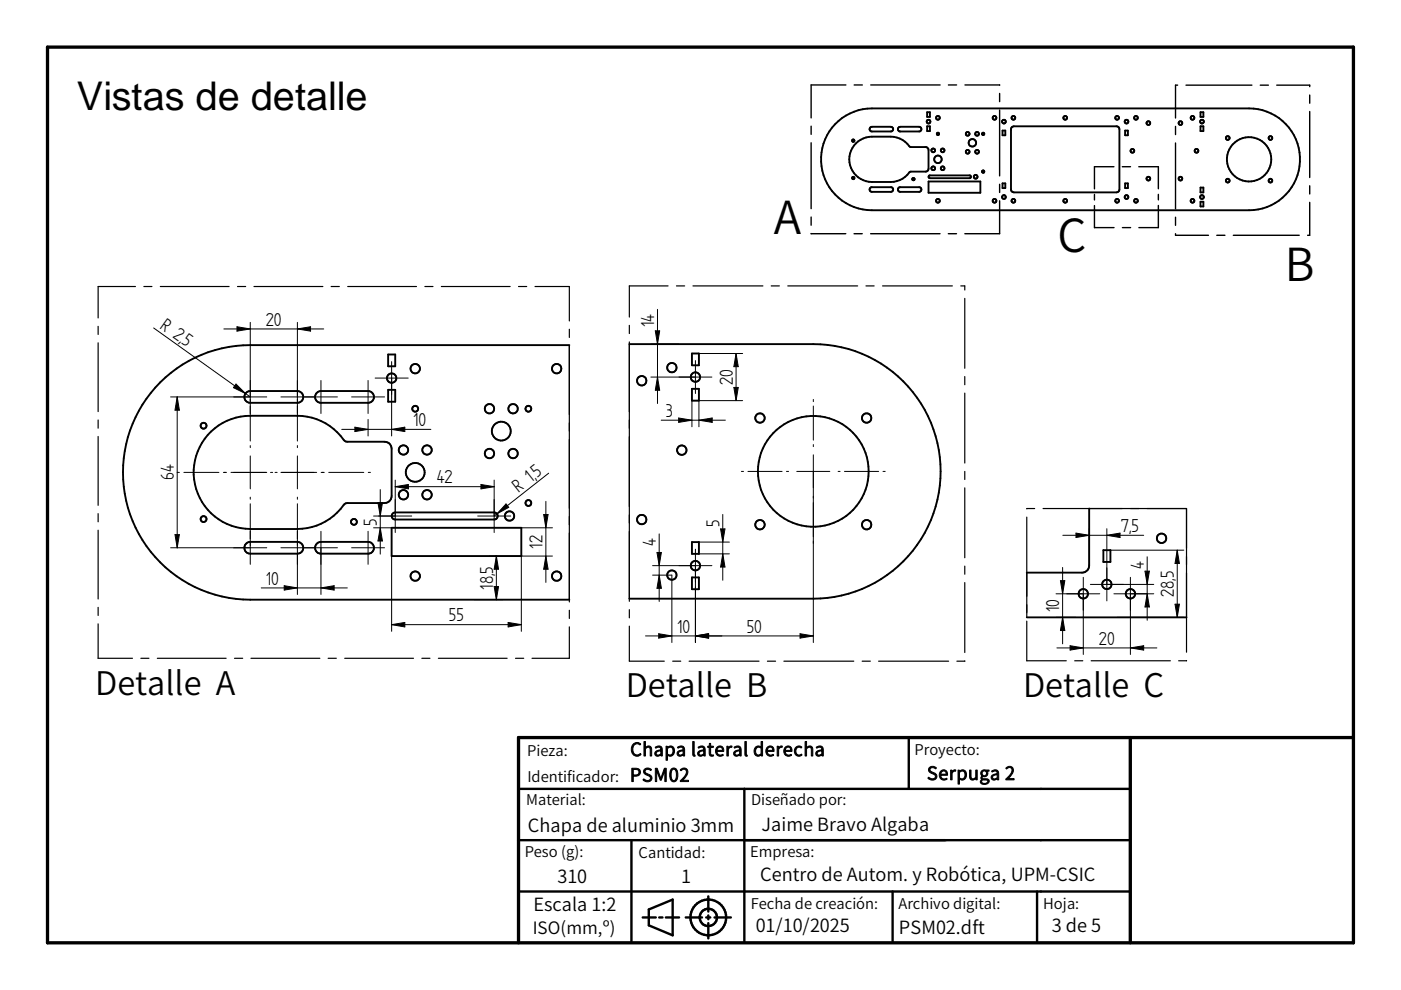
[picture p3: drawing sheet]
<svg xmlns="http://www.w3.org/2000/svg" width="297mm" height="210mm" viewBox="0 0 297 210" stroke-linecap="round" stroke-linejoin="round" font-family="sans-serif">
<path d="M10.1 10h276.9v189.9h-276.9zM239.6 156.4v43.5M287 156.4h-177.1v43.5" fill="none" stroke="#000" stroke-width=".7"/>
<g fill="none" stroke="#000" stroke-width=".51">
<path d="M192.7 156.4v10.9M109.9 167.3h129.7M109.9 178.1h129.7M133.9 178.1v21.8M157.8 167.3v32.6M109.9 189h129.7M136.3 194.5h2.7M137.6 192.8l5-2.1v7.6l-5-2.1zM139.8 194.5h.7M141.2 194.5h2.8M145.4 194.5h3.4M149.7 194.5h.9"/>
<path d="M150.2 190.1v3.2M150.2 194.1v.8M150.2 195.7v3.3M151.5 194.5h3.5M189.2 189v10.9M219.9 189v10.9"/>
<circle cx="150.2" cy="194.5" r="3.8"/>
<circle cx="150.2" cy="194.5" r="1.84"/>
</g>
<g fill="none" stroke="#000" stroke-width=".4">
<path d="M177.1 26.3a10.9 10.9 0 0 1 7.8-3.3h79.9a10.8 10.8 0 0 1 10.8 10.8 10.8 10.8 0 0 1-10.8 10.8h-79.9a10.8 10.8 0 0 1-10-6.6 10.8 10.8 0 0 1 2.2-11.7zM181.5 30.4l1-.8a4.7 4.7 0 0 1 2.4-.6h4a5 5 0 0 1 4 2.1l3.4 .1a.65 .65 0 0 1 .6 .6v4a.61 .61 0 0 1-.6 .6h-3.4a5 5 0 0 1-4 2.2h-4a4.8 4.8 0 0 1-4.5-3 4.8 4.8 0 0 1 1.1-5.2zM184.5 39.8l.4-.1h4a.5 .5 0 0 1 .5 .5 .5 .5 0 0 1-.5 .5h-4l-.5-.3zM184.5 27l.4-.1h4a.5 .5 0 0 1 .5 .5 .5 .5 0 0 1-.5 .5h-4.2l-.3-.5zM190.5 39.8l.4-.1h4a.5 .5 0 0 1 .5 .5 .5 .5 0 0 1-.5 .5h-4l-.5-.3zM190.5 27l.4-.1h4a.5 .5 0 0 1 .5 .5 .5 .5 0 0 1-.5 .5h-4.2l-.3-.5zM196.6 26.8h.6v1h-.6zM196.6 23.8h.6v1h-.6zM196.9 38.5h11v2.4h-11zM197 37.2h8.6l.3 .3-.3 .3h-8.4l-.3-.3zM212.6 38.9h.5v1h-.5zM212.6 27.7h.5v1h-.5z"/>
<path d="M214.5 27l.4-.2h21.8a.61 .61 0 0 1 .6 .6v12.8a.61 .61 0 0 1-.6 .6h-21.8a.61 .61 0 0 1-.5-.6v-12.8zM238.5 27.7h.6v1h-.6zM238.5 38.9h.6v1h-.6zM254.5 26.8h.6v1h-.6zM254.5 23.8h.6v1h-.6zM254.5 39.8h.6v1h-.6zM254.5 42.8h.6v1h-.6zM82.3 75.2h1.5v2.5h-1.5zM120.7 73.2h-67.6a27 27 0 0 0-27 27 27 27 0 0 0 27 26.9h67.6M133.4 73h39a27 27 0 0 1 27 26.9 27 27 0 0 1-27 27h-39M146.7 75h1.5v2.4h-1.5zM44.7 91.5a11.9 11.9 0 0 1 8.4-3.3h10a12.2 12.2 0 0 1 10 5.3l.6 .2h8.2a1.48 1.48 0 0 1 1.1 1.5v10l-.3 .9-.5 .4-.7 .2h-7.8l-.6 .1a12.3 12.3 0 0 1-10 5.4h-10a12 12 0 0 1-11.2-7.6 12 12 0 0 1 2.8-13.1z"/>
<path d="M52.2 83.3l.9-.4h10a1.25 1.25 0 0 1 1.2 1.3 1.25 1.25 0 0 1-1.2 1.2h-10a1.23 1.23 0 0 1-1.2-.7 1.23 1.23 0 0 1 .3-1.4zM67.2 83.3l.8-.4h10a1.25 1.25 0 0 1 1.3 1.3 1.25 1.25 0 0 1-1.3 1.2h-10a1.24 1.24 0 0 1-1.1-.8 1.24 1.24 0 0 1 .3-1.3zM82.3 82.7h1.5v2.5h-1.5zM146.7 82.4h1.5v2.5h-1.5zM52.2 115.3l.9-.4h10a1.25 1.25 0 0 1 1.2 1.2 1.25 1.25 0 0 1-1.2 1.3h-10a1.23 1.23 0 0 1-1.2-.8 1.23 1.23 0 0 1 .3-1.3zM67.2 115.3l.8-.4h10a1.25 1.25 0 0 1 1.3 1.2 1.25 1.25 0 0 1-1.3 1.3h-10a1.24 1.24 0 0 1-1.1-.8 1.24 1.24 0 0 1 .3-1.3zM83 111.9h27.5v6h-27.5zM83.3 108.8l.5-.2h21a.75 .75 0 0 1 .7 .8 .75 .75 0 0 1-.7 .8h-21a.74 .74 0 0 1-.7-.5 .74 .74 0 0 1 .2-.9zM146.7 114.9h1.5v2.5h-1.5zM230.9 107.8v12.1l-.3 .9-.5 .5-.7 .1h-11.7M233.9 116.6h1.5v2.5h-1.5zM146.7 122.4h1.5v2.5h-1.5z"/>
<path d="M217.7 130.9h33.9"/>
<circle cx="180.9" cy="29.8" r=".26"/>
<circle cx="180.9" cy="37.8" r=".25"/>
<circle cx="193.7" cy="38" r=".25"/>
<circle cx="196.9" cy="25.8" r=".41"/>
<circle cx="197.9" cy="35.7" r=".4"/>
<circle cx="197.9" cy="31.9" r=".4"/>
<circle cx="198.9" cy="28.4" r=".25"/>
<circle cx="198.9" cy="25" r=".4"/>
<circle cx="198.9" cy="33.8" r=".8"/>
<circle cx="199.9" cy="35.7" r=".4"/>
<circle cx="199.9" cy="31.9" r=".4"/>
<circle cx="205.2" cy="28.4" r=".4"/>
<circle cx="205.2" cy="32.2" r=".4"/>
<circle cx="206.2" cy="30.3" r=".8"/>
<circle cx="206.9" cy="37.5" r=".4"/>
<circle cx="207.2" cy="28.4" r=".4"/>
<circle cx="207.2" cy="32.2" r=".4"/>
<circle cx="208.4" cy="36.4" r=".25"/>
<circle cx="208.5" cy="28.4" r=".25"/>
<circle cx="210.9" cy="25" r=".4"/>
<circle cx="212.8" cy="25.8" r=".4"/>
<circle cx="214.9" cy="25" r=".4"/>
<circle cx="225.8" cy="25" r=".4"/>
<circle cx="236.9" cy="25" r=".4"/>
<circle cx="238.8" cy="25.8" r=".41"/>
<circle cx="240.1" cy="32" r=".4"/>
<circle cx="240.8" cy="25" r=".4"/>
<circle cx="243.5" cy="37.9" r=".4"/>
<circle cx="243.5" cy="26.1" r=".4"/>
<circle cx="250.3" cy="37.9" r=".4"/>
<circle cx="250.3" cy="26.1" r=".4"/>
<circle cx="252.8" cy="25" r=".4"/>
<circle cx="253.7" cy="32" r=".4"/>
<circle cx="254.8" cy="25.8" r=".41"/>
<circle cx="260.3" cy="29.3" r=".4"/>
<circle cx="260.3" cy="38.3" r=".4"/>
<circle cx="264.8" cy="33.8" r="4.7"/>
<circle cx="269.3" cy="38.3" r=".4"/>
<circle cx="269.3" cy="29.3" r=".4"/>
<circle cx="198.9" cy="42.6" r=".4"/>
<circle cx="210.9" cy="42.6" r=".4"/>
<circle cx="212.9" cy="41.8" r=".4"/>
<circle cx="214.9" cy="42.6" r=".4"/>
<circle cx="225.8" cy="42.6" r=".4"/>
<circle cx="236.9" cy="42.6" r=".4"/>
<circle cx="238.8" cy="41.8" r=".4"/>
<circle cx="240.8" cy="42.6" r=".4"/>
<circle cx="252.8" cy="42.6" r=".4"/>
<circle cx="254.8" cy="41.8" r=".4"/>
<circle cx="88" cy="78.2" r="1.01"/>
<circle cx="118" cy="78.2" r="1"/>
<circle cx="142.4" cy="78" r="1"/>
<circle cx="147.4" cy="80" r="1"/>
<circle cx="43.2" cy="90.3" r=".63"/>
<circle cx="83" cy="80.2" r="1"/>
<circle cx="85.5" cy="95.4" r="1"/>
<circle cx="88" cy="86.7" r=".62"/>
<circle cx="90.5" cy="95.4" r="1"/>
<circle cx="103.8" cy="96.2" r="1"/>
<circle cx="103.8" cy="86.7" r=".99"/>
<circle cx="106.3" cy="91.4" r="2"/>
<circle cx="108.8" cy="96.2" r="1"/>
<circle cx="108.8" cy="86.7" r="1"/>
<circle cx="112" cy="86.7" r=".62"/>
<circle cx="136" cy="80.7" r="1"/>
<circle cx="144.5" cy="95.4" r="1.01"/>
<circle cx="161.1" cy="88.6" r="1"/>
<circle cx="172.4" cy="99.9" r="11.7"/>
<circle cx="183.7" cy="88.6" r="1"/>
<circle cx="43.2" cy="110.1" r=".63"/>
<circle cx="75" cy="110.7" r=".62"/>
<circle cx="85.5" cy="104.9" r="1.01"/>
<circle cx="88" cy="100.2" r="2"/>
<circle cx="90.5" cy="104.9" r="1.01"/>
<circle cx="108" cy="109.4" r="1"/>
<circle cx="112" cy="106.7" r=".62"/>
<circle cx="136.1" cy="110.2" r="1"/>
<circle cx="147.5" cy="119.9" r="1"/>
<circle cx="161.1" cy="111.2" r="1.01"/>
<circle cx="183.7" cy="111.3" r="1"/>
<circle cx="246.3" cy="114.1" r="1"/>
<circle cx="88" cy="122.1" r="1"/>
<circle cx="118" cy="122.2" r="1"/>
<circle cx="142.4" cy="121.9" r="1"/>
<circle cx="229.7" cy="125.9" r="1"/>
<circle cx="234.7" cy="123.9" r="1"/>
<circle cx="239.7" cy="125.9" r="1.01"/>
</g>
<g fill="none" stroke="#000" stroke-width=".3">
<path d="M179.3 18h-7.3v7M181.1 18h1.7M184.6 18h14.7M201.1 18h1.7M204.6 18l7.3 .1M211.9 19.8v1.7M249.7 18.1h-.5v6.9M251.5 18.1h13.9M267.2 18.1h1.7M270.7 18.1h7v.3M172 26.8v1.7M172 30.3v13.9"/>
<path d="M211.9 23.3v14M211.9 39.1v1.7M236.2 35.3h-4.2v4.7M238 35.3h1.7M241.4 35.3h4.2v4.7M249.2 26.8v1.7M249.2 30.3v14M277.7 20.2v1.7M277.7 23.6v14M277.7 39.4v1.7M172 49.5l7.3 .1M172 46v1.8"/>
<path d="M181.1 49.6h1.7M184.6 49.6h14.7M201.1 49.6h1.7M211.9 42.6v7h-7.3M232 43.6v4.7h4.2M232 41.2v1.2M238 48.3h1.7M245.6 43.6v4.7h-4.1M245.6 41.2v1.2M249.2 49.6v.3h7M249.2 46.1v1.7M258 49.9h1.7"/>
<path d="M261.5 49.9h14M277.7 42.9v7h-.5"/>
</g>
<g fill="none" stroke="#000" stroke-width=".25">
<path d="M20.8 69.2v1.7M20.8 72.7v14.6M28.7 60.7h-7.9v6.7M30.5 60.7h1.7M34 60.7h14.6M50.4 60.7h1.7M53.8 60.7h14.6M70.2 60.7h1.7M73.7 60.7h14.6M90.1 60.7h1.7M93.6 60.7h14.6M109.9 60.7h1.8"/>
<path d="M113.4 60.7h7.3v7.4M120.7 69.8v1.7M120.7 73.2v54.4M133.4 69v1.7M133.4 72.5v55M141.6 60.6h-8.2v6.6M143.4 60.6h1.8M146.9 60.6h14.9M163.5 60.6h1.7M167 60.6h14.8M183.6 60.6h1.7M187.1 60.6h14.8"/>
<path d="M203.7 60.6h.9v.9M204.6 63.3v14.8M204.6 79.8v1.8M20.8 89v1.8M20.8 92.5v14.6M204.6 83.4v14.8M204.6 99.9v1.8M20.8 108.9v1.7M20.8 112.4v14.6M204.6 103.4v14.9M217.7 109.6v21.3M219.4 107.8l-1.7 .1"/>
<path d="M221.1 107.8h30.5v30.5M20.8 132.3v7.3h7.3M20.8 128.8v1.7M29.9 139.6h1.7M33.4 139.6h14.5M49.7 139.6h1.8M53.2 139.6h14.6M69.6 139.6h1.7M73.1 139.6h14.6M89.4 139.6h1.8M92.9 139.6h14.6M109.3 139.6h1.7"/>
<path d="M120.7 129.4v1.7M120.7 132.9v6.7h-7.9M133.4 129.3v1.7M133.4 132.8v7.4h7.4M204.6 120v1.8M204.6 123.5v14.8M217.7 131.7v8.4h8.4M142.6 140.2h1.7M146.1 140.2h14.8M162.7 140.2h1.7M166.2 140.2h14.8M182.8 140.2h1.7"/>
<path d="M186.3 140.2h14.8M204.6 140.1l-1.7 .1M227.9 140.1h1.7M231.3 140.1h16.8M251.6 140l-1.7 .1"/>
</g>
<g fill="none" stroke="#000" stroke-width=".21">
<path d="M32.6 69.5l20.5 14.7M47.5 69.7h21.1M50.2 69.3l2.9 .4-2.9 .5zM53.1 68.3v25.2M63.1 69.7l2.7-.4v.9zM63.1 68.3v25.2M83 76.7v15.7M138 79.9h12.9M138 73h5.9M138.9 70.1h1l-.5 2.9zM139.4 79.9l.5 2.8h-1zM139.4 65.6v20"/>
<path d="M147.4 76.5v6.9M148.2 75h9.3M156.1 75v9.9M156.1 75l.4 2.7h-.9zM36.2 84.2h20.4M37.6 84.2v31.9M37.6 84.2l.4 2.8h-.9zM50 81.4l2 2-2.5-1.2zM53.1 94.5v.4M53.1 96.7v7M59.6 84.2h11.9M63.1 94.5v.4"/>
<path d="M63.1 96.7v7M68 80.7v7M72.5 91h18.9M74.5 84.2h7M75.2 90.6l2.8 .4-2.8 .5zM78 80.7v7M78 88.9v3.5M79.5 80.2h7M83 91l2.8-.4v.9zM140.2 89.1h13.6M143.9 88.6l2.8 .5-2.8 .5zM148.2 84.9v5.6"/>
<path d="M148.2 89.1l2.8-.5v1zM155.6 82.1h.9l-.4 2.8zM157.2 99.9h.4M157.5 84.9h-10.8v5.6M158.6 99.9h7.2M166.7 99.9h.5M168.9 99.9h7M172.4 84.7v.5M172.4 86.1v7.2M172.4 94.3v.4M172.4 96.4v39.8M177.7 99.9h.4"/>
<path d="M179 99.9h7.3M187.2 99.9h.5M36.2 116.1h20.4M37.1 113.3h.9l-.4 2.8zM37.6 100.2h.4M39 100.2h7.4M47.4 100.2h.6M49 100.2h7.6M53.1 105.4v.5M53.1 106.8v12.9M57.4 100.2h.4M58.3 100.2h.5"/>
<path d="M59.6 116.1h11.9M59.6 100.2h7.5M63.1 105.4v.5M63.1 106.8v19.2M68 112.6v13.4M68.1 100.2h.6M69.7 100.2h7.4M74.5 116.1h7M78 112.6v7.1M78.1 100.2h.4M79.2 111.9h3.8M79.2 109.4h8.1"/>
<path d="M80.1 106.6h1l-.5 2.8zM80.6 111.9l.5 2.8h-1zM80.6 103.8v13.7M83 117.9v16M83.8 101.8v11.1M83.8 103.2l2.8-.5v1zM83.8 103.2h21M101.3 109.4h7M102 102.7l2.8 .5-2.8 .5zM103.8 117.9h13.3M104.8 101.8v11.1M105.2 117.9l.5 2.8h-.9z"/>
<path d="M105.2 117.9v9.2M107.3 106.8l.6 .8-2.5 1.3zM110.5 117.9v16M110.5 111.9h6.6M115.3 109.1h.9l-.5 2.8zM115.7 117.9l.5 2.8h-.9zM115.7 106.3v17.2M116.3 100.3l-11.5 9.1M138.4 119.9h12.5M139.3 117.1h.9l-.4 2.8zM139.8 113.2v14.3M147.4 116.4v19.8"/>
<path d="M148.2 117.4h6.4M148.2 114.9h6.4M152.8 112.1h.9l-.5 2.8zM153.2 109.1v13.9M153.2 117.4l.5 2.8h-.9zM225.3 113.5h17.2M228.1 113l2.8 .5-2.8 .5zM230.9 112.1v7.8M234.7 113.5l2.8-.5v1zM234.7 112.1v15.3M235.2 116.6h15.8M243.2 118v13.5"/>
<path d="M249.6 116.6v14.3M249.6 116.6l.5 2.9h-1zM55.4 124.7h18.2M60.3 124.2l2.8 .5-2.8 .4zM68 124.7l2.8-.5v.9zM83 132.4l2.8-.4v.9zM83 132.4h27.5M100.5 127.1h6.1M104.8 124.4h.9l-.5 2.7zM107.7 132l2.8 .4-2.8 .5zM136.9 134.8h35.5M138.4 121.9h4v14.3"/>
<path d="M139.7 134.4l2.7 .4-2.7 .5zM139.8 121.9l.4 2.8h-.9zM147.4 134.8l2.8-.4v.9zM169.6 134.4l2.8 .4-2.8 .5zM223.9 130.9h4.2M223.9 125.9h9.3M224.1 137.4h21.2M224.8 123.1h1l-.5 2.8zM225.3 130.9l.5 2.8h-1zM225.3 120.3v16.2M226.9 136.9l2.8 .5-2.8 .4zM229.7 122.4v16.4"/>
<path d="M231.2 123.9h13.4M236.2 125.9h8.4M237 130.9h14M239.7 137.4l2.8-.5v.9zM239.7 122.4v16.4M242.8 121.1h.9l-.5 2.8zM243.2 125.9l.5 2.8h-.9zM249.1 128.1h1l-.5 2.8z"/>
</g>
<g fill="#000">
<path d="M50.2 69.3l2.9 .4-2.9 .5zM63.1 69.7l2.7-.4v.9zM138.9 70.1h1l-.5 2.9zM156.1 75l.4 2.7h-.9zM37.6 84.2l.4 2.8h-.9zM50 81.4l2 2-2.5-1.2zM75.2 90.6l2.8 .4-2.8 .5zM83 91l2.8-.4v.9zM139.4 79.9l.5 2.8h-1zM143.9 88.6l2.8 .5-2.8 .5zM148.2 89.1l2.8-.5v1zM155.6 82.1h.9l-.4 2.8z"/>
<path d="M37.1 113.3h.9l-.4 2.8zM80.1 106.6h1l-.5 2.8zM80.6 111.9l.5 2.8h-1zM83.8 103.2l2.8-.5v1zM102 102.7l2.8 .5-2.8 .5zM107.3 106.8l.6 .8-2.5 1.3zM115.3 109.1h.9l-.5 2.8zM139.3 117.1h.9l-.4 2.8zM152.8 112.1h.9l-.5 2.8zM228.1 113l2.8 .5-2.8 .5zM234.7 113.5l2.8-.5v1zM249.6 116.6l.5 2.9h-1z"/>
<path d="M60.3 124.2l2.8 .5-2.8 .4zM68 124.7l2.8-.5v.9zM83 132.4l2.8-.4v.9zM105.2 117.9l.5 2.8h-.9zM104.8 124.4h.9l-.5 2.7zM107.7 132l2.8 .4-2.8 .5zM115.7 117.9l.5 2.8h-.9zM139.8 121.9l.4 2.8h-.9zM139.7 134.4l2.7 .4-2.7 .5zM147.4 134.8l2.8-.4v.9zM153.2 117.4l.5 2.8h-.9zM169.6 134.4l2.8 .4-2.8 .5z"/>
<path d="M224.8 123.1h1l-.5 2.8zM225.3 130.9l.5 2.8h-1zM226.9 136.9l2.8 .5-2.8 .4zM239.7 137.4l2.8-.5v.9zM243.2 125.9l.5 2.8h-.9zM242.8 121.1h.9l-.5 2.8zM249.1 128.1h1l-.5 2.8z"/>
</g>
<g font-size="9.7">
<text x="164" y="49.7">A</text>
<text x="224.2" y="53.5">C</text>
<text x="272.4" y="59.5">B</text>
</g>
<text font-size="8.4" x="16.3" y="23.3">Vistas de detalle</text>
<g font-size="6.9">
<text x="20.2" y="147.4">Detalle A</text>
<text x="132.7" y="147.7">Detalle B</text>
<text x="216.9" y="147.8">Detalle C</text>
</g>
<g font-size="4.5">
<text x="33.8" y="69.5" transform="rotate(36 33.8 69.5)">R 2,</text>
<text x="56.4" y="69">20</text>
<text x="138.7" y="69.4" transform="rotate(-90 138.7 69.4)">14</text>
<text x="38.3" y="72.8" transform="rotate(36 38.3 72.8)">5</text>
<text x="155.4" y="81.6" transform="rotate(-90 155.4 81.6)">20</text>
<text x="141.2" y="88.4">3</text>
<text x="87.6" y="90.3">10</text>
<text x="36.9" y="101.8" transform="rotate(-90 36.9 101.8)">64</text>
<text x="113.9" y="101.4" transform="rotate(-38 113.9 101.4)">5</text>
<text x="92.6" y="102.5">42</text>
<text x="110" y="104.4" transform="rotate(-38 110 104.4)">R 1,</text>
<text x="79.9" y="111.4" transform="rotate(-90 79.9 111.4)">5</text>
<text x="152.5" y="111.6" transform="rotate(-90 152.5 111.6)">5</text>
<text x="237.6" y="112.8">7,5</text>
<text x="115" y="116.3" transform="rotate(-90 115 116.3)">12</text>
<text x="139.1" y="115.8" transform="rotate(-90 139.1 115.8)">4</text>
<text x="56.4" y="124">10</text>
<text x="104.5" y="125" transform="rotate(-90 104.5 125)">18,5</text>
<text x="242.5" y="120.7" transform="rotate(-90 242.5 120.7)">4</text>
<text x="95.2" y="131.7">55</text>
<text x="224.6" y="129.8" transform="rotate(-90 224.6 129.8)">10</text>
<text x="248.9" y="126.6" transform="rotate(-90 248.9 126.6)">28,5</text>
<text x="143.5" y="134.1">10</text>
<text x="158.3" y="134.1">50</text>
<text x="233" y="136.7">20</text>
</g>
<g font-size="3.9">
<text x="133.6" y="160.3">Chapa lateral derecha</text>
<text x="133.6" y="165.7">PSM02</text>
<text x="196.5" y="165.4">Serpuga 2</text>
<text x="111.9" y="176.3">Chapa de aluminio 3mm</text>
<text x="161.4" y="176.1">Jaime Bravo Algaba</text>
<text x="118.2" y="187.2">310</text>
<text x="144.4" y="187.2">1</text>
<text x="161.2" y="186.8">Centro de Autom. y Robótica, UPM-CSIC</text>
<text x="113.1" y="193.3">Escala 1:2</text>
<text x="160.2" y="197.7">01/10/2025</text>
<text x="190.6" y="197.9">PSM02.dft</text>
<text x="223" y="197.6">3 de 5</text>
</g>
<text font-size="3.6" x="112.9" y="197.9">ISO(mm,º)</text>
<g font-size="3.1">
<text x="111.8" y="160.2">Pieza:</text>
<text x="193.9" y="160.1">Proyecto:</text>
<text x="111.8" y="165.7">Identificador:</text>
<text x="111.6" y="170.8">Material:</text>
<text x="159.3" y="170.8">Diseñado por:</text>
<text x="111.2" y="181.7">Peso (g):</text>
<text x="135.4" y="182">Cantidad:</text>
<text x="159" y="181.8">Empresa:</text>
<text x="159.2" y="192.7">Fecha de creación:</text>
<text x="190.5" y="192.7">Archivo digital:</text>
<text x="221.2" y="192.7">Hoja:</text>
</g>
</svg>
